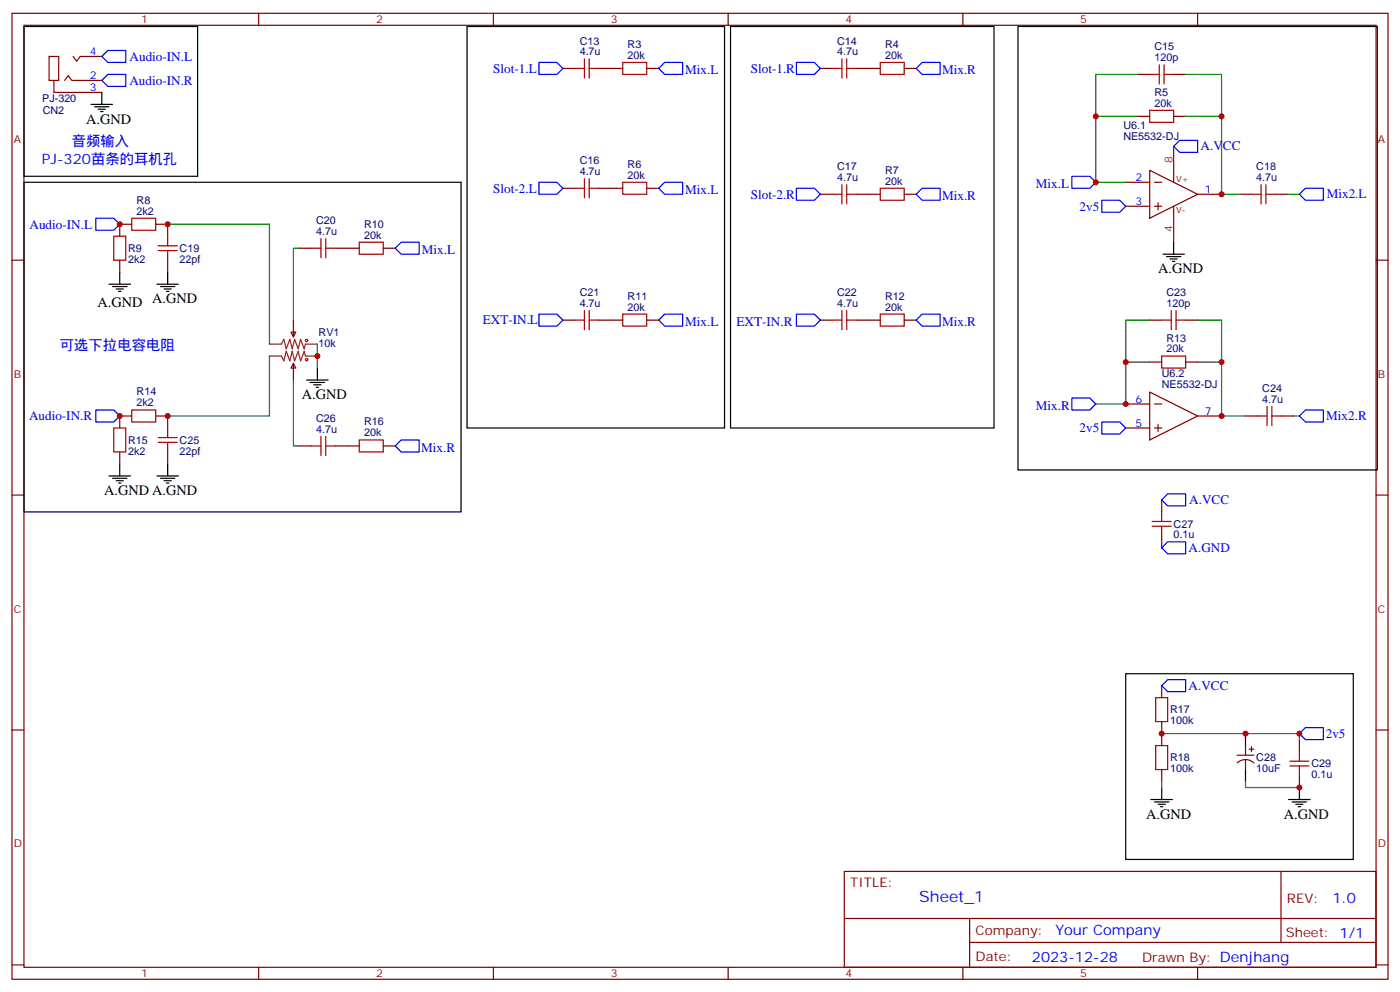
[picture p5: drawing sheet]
<svg xmlns="http://www.w3.org/2000/svg" width="412mm" height="292mm" viewBox="0 0 412 292" stroke-linecap="round" stroke-linejoin="round" font-family="sans-serif">
<g fill="none" stroke="#870000" stroke-width=".35">
<path d="M3.5 3.9h405.4v284.4h-405.4zM7.1 7.4h398.2v277.3h-398.2zM14.5 16.6h2.8v7.1h-2.8zM21.5 16.6l1.1 1.4 1-1.4h6.4M76.2 3.9v3.5M145.3 3.9v3.5M214.5 3.9v3.5M283.6 3.9v3.5M352.8 3.9v3.5M15.9 23.7v3.5h14.1M19 23.7l1.1-1.4 1.1 1.4h8.8M165.8 20.1h3.5"/>
<path d="M176.4 20.1h7M190.5 20.1h3.5M241.7 20.1h3.5M252.2 20.1h7.1M266.3 20.1h3.6M335.1 34.3h3.6M335.1 21.9h3.6M345.7 34.3h3.5M345.7 21.9h3.5M165.8 55.4h3.5M176.4 55.4h7M190.5 55.4h3.5"/>
<path d="M241.7 57.2h3.5M252.2 57.2h7.1M266.3 57.2h3.6M331.6 53.7h7.1M338.7 50.1l14.1 7.1-14.1 7zM340.1 53.7h2.1M341.1 59.7v2.1M345.7 50.1v3.6M352.8 57.2h7M365.1 57.2h3.6M375.7 57.2h3.5M3.5 76.6h3.6"/>
<path d="M35.3 76.6v3.5M38.8 66h-3.5v3.5M45.9 66h3.5v3.5M49.4 76.6v3.5M88.2 73.1h3.5M98.8 73.1h7M112.9 73.1h3.5M331.6 60.7h7.1M340.1 60.7h2.1M345.7 60.7v3.5M405.3 76.6h3.6M85.7 97.8h1.4l-.7 1.4z"/>
<path d="M86.4 94.2v5M165.8 94.2h3.5M176.4 94.2h7M190.5 94.2h3.5M241.7 94.2h3.5M252.2 94.2h7.1M266.3 94.2h3.6M338.7 94.2h3.5M349.2 94.2h3.6M86.4 106.9l.7 1.4h-1.4zM86.4 106.9v5M331.6 118.9h7.1"/>
<path d="M338.7 115.4l14.1 7-14.1 7.1zM338.7 106.6h3.5M340.1 118.9h2.1M349.2 106.6h3.6M35.3 133v3.6M38.8 122.4h-3.5v3.6M45.9 122.4h3.5v3.6M49.4 133v3.6M88.2 131.3h3.5M98.8 131.3h7M112.9 131.3h3.5M331.6 126h7.1"/>
<path d="M340.1 126h2.1M341.1 124.9v2.1M352.8 122.4h7M366.9 122.4h3.5M377.5 122.4h3.5M3.5 145.7h3.6M342.2 147.1v3.6M342.2 157.7v3.6M405.3 145.7h3.6M3.5 214.9h3.6M342.2 201.8v3.6M342.2 212.4v7.1"/>
<path d="M366.9 219.5v2.8M368.7 219.8v1.4M382.8 217.7v3.5M405.3 214.9h3.6M342.2 226.5v3.5M364.4 222.3h5M364.5 224.6a3.5 3.5 0 0 1 4.9 0M366.9 223.7v2.8M367.9 220.5h1.5M382.8 228.3v3.5M248.7 256.5h156.6v28.2h-156.6zM377.3 256.5v20.9"/>
<path d="M248.7 270.4h156.5M285.6 277.4h119.6M285.6 270.4v14.1M3.5 284h3.6M76.2 284.7v3.6M145.3 284.7v3.6M214.5 284.7v3.6M283.6 284.7v3.6M352.8 284.7v3.6M405.3 284h3.6"/>
</g>
<g fill="none" stroke="#000" stroke-width=".35">
<path d="M7.1 7.8h51.1v44.1h-51.1zM137.6 7.8h75.8v118.2h-75.8zM215.2 7.8h77.6v118.2h-77.6zM299.9 7.8h105.8v130.5h-105.8zM26.8 30.7h6.4M27.9 31.4h4.2M28.9 32.1h2.1M29.6 32.8h.7M30 27.2v3.5M7.1 53.7h128.7v97h-128.7zM342.5 74.8h6.4M343.6 75.5h4.2"/>
<path d="M344.7 76.2h2.1M345.4 76.9h.7M345.7 71.3v3.5M32.1 83.6h6.4M33.2 84.3h4.2M34.2 85.1h2.1M34.9 85.8h.7M35.3 80.1v3.5M46.2 83.6h6.4M47.3 84.3h4.2M48.3 85.1h2.1M49 85.8h.7"/>
<path d="M49.4 80.1v3.5M90.3 111.9h6.4M91.4 112.6h4.2M92.4 113.3h2.1M93.1 114h.7M93.5 108.3v3.6M35.3 136.6v3.5M49.4 136.6v3.5M32.1 140.1h6.4M33.2 140.8h4.2M34.2 141.5h2.1M34.9 142.2h.7"/>
<path d="M46.2 140.1h6.4M47.3 140.8h4.2M48.3 141.5h2.1M49 142.2h.7M331.6 198.3h67v54.7h-67zM366.9 215.9v3.6M339 235.3h6.4M340.1 236h4.2M341.1 236.7h2.2M341.8 237.5h.7M342.2 231.8v3.5M366.9 226.5v3.5"/>
<path d="M379.6 235.3h6.3M380.6 236h4.3M381.7 236.7h2.1M382.4 237.5h.7M382.8 231.8v3.5"/>
</g>
<g fill="none" stroke="#008700" stroke-width=".35">
<path d="M335.1 34.3h-12.3v19.4h8.8M335.1 21.9h-12.3v12.4M349.2 34.3h10.6v22.9h5.3M349.2 21.9h10.6v12.4M379.2 57.2h3.6M49.4 66h30v35.3M88.2 73.1h-1.8v21.1M338.7 94.2h-7.1v24.7h-8.8M352.8 94.2h7v12.4M79.4 104.8v17.6h-30M86.4 111.9v19.4h1.8M93.5 101.3v7"/>
<path d="M331.6 106.6h7.1M352.8 106.6h7v15.8h7.1M381 122.4h1.8M342.2 215.9h40.6v1.8M342.2 230v1.8M366.9 230v1.8h15.9"/>
</g>
<g fill="none" stroke="#a10000" stroke-width=".35">
<path d="M172.2 17.3v5.7M173.6 17.3v5.7M183.4 18.4h7.1v3.5h-7.1zM248 17.3v5.7M249.4 17.3v5.7M259.3 18.4h7v3.5h-7zM341.5 19.1v5.6M342.9 19.1v5.6M169.3 20.1h2.9M173.6 20.1h2.8M245.2 20.1h2.8M249.4 20.1h2.8"/>
<path d="M338.7 32.5h7v3.5h-7zM338.7 21.9h2.8M342.9 21.9h2.8M169.3 55.4h2.9M172.2 52.6v5.6M173.6 55.4h2.8M173.6 52.6v5.6M183.4 53.7h7.1v3.5h-7.1zM245.2 57.2h2.8M248 54.4v5.6M249.4 57.2h2.8M249.4 54.4v5.6"/>
<path d="M259.3 55.4h7v3.5h-7zM368.7 57.2h2.8M371.5 54.4v5.6M372.9 57.2h2.8M372.9 54.4v5.6M33.5 69.5h3.5v7.1h-3.5zM38.8 64.2h7.1v3.6h-7.1zM46.6 73.8h5.6M46.6 72.4h5.6M49.4 69.5v2.9M49.4 73.8v2.8M91.7 73.1h2.8"/>
<path d="M94.5 70.2v5.7M96 70.2v5.7M96 73.1h2.8M105.8 71.3h7.1v3.5h-7.1zM169.3 94.2h2.9M172.2 91.4v5.6M173.6 94.2h2.8M173.6 91.4v5.6M183.4 92.5h7.1v3.5h-7.1zM245.2 94.2h2.8M248 91.4v5.6M249.4 94.2h2.8"/>
<path d="M249.4 91.4v5.6M259.3 92.5h7v3.5h-7zM342.2 94.2h2.8M345 91.4v5.6M346.4 94.2h2.8M346.4 91.4v5.6M342.2 104.8h7v3.5h-7zM373.2 119.6v5.7M374.6 119.6v5.7M33.5 126h3.5v7h-3.5zM38.8 120.7h7.1v3.5h-7.1zM46.6 130.2h5.6"/>
<path d="M46.6 128.8h5.6M49.4 126v2.8M49.4 130.2v2.8M91.7 131.3h2.8M94.5 128.4v5.7M96 131.3h2.8M96 128.4v5.7M105.8 129.5h7.1v3.5h-7.1zM370.4 122.4h2.8M374.6 122.4h2.9M339.4 154.9h5.6M339.4 153.5h5.6"/>
<path d="M342.2 150.7v2.8M342.2 154.9v2.8M340.4 205.4h3.6v7h-3.6zM340.4 219.5h3.6v7h-3.6zM379.9 225.5h5.7M379.9 224h5.7M382.8 221.2v2.8M382.8 225.5v2.8"/>
<circle cx="90.3" cy="105.9" r=".35"/>
<circle cx="90.3" cy="100.2" r=".35"/>
</g>
<g fill="none" stroke="#00f" stroke-width=".35">
<path d="M30 16.6l1.7-1.7h5.3v3.5h-5.3zM158.7 18.4h5.3l1.8 1.7-1.8 1.8h-5.3zM234.6 18.4h5.3l1.8 1.7-1.8 1.8h-5.3zM271.6 18.4h5.3v3.5h-5.3l-1.7-1.8zM30 23.7l1.7-1.8h5.3v3.5h-5.3zM194 20.1l1.8-1.7h5.3v3.5h-5.3zM158.7 53.7h5.3l1.8 1.7-1.8 1.8h-5.3zM195.8 53.7h5.3v3.5h-5.3l-1.8-1.8zM234.6 55.4h5.3l1.8 1.8-1.8 1.7h-5.3zM271.6 55.4h5.3v3.5h-5.3l-1.7-1.7zM315.7 51.9h5.3l1.8 1.8-1.8 1.7h-5.3zM324.6 58.9h5.2l1.8 1.8-1.8 1.8h-5.2z"/>
<path d="M345.7 43.1l1.8-1.8h5.3v3.5h-5.3zM384.5 55.4h5.3v3.5h-5.3l-1.7-1.7zM28.2 64.2h5.3l1.8 1.8-1.8 1.8h-5.3zM118.2 71.3h5.3v3.5h-5.3l-1.8-1.7zM158.7 92.5h5.3l1.8 1.7-1.8 1.8h-5.3zM195.8 92.5h5.3v3.5h-5.3l-1.8-1.8zM234.6 92.5h5.3l1.8 1.7-1.8 1.8h-5.3zM271.6 92.5h5.3v3.5h-5.3l-1.7-1.8zM315.7 117.2h5.3l1.8 1.7-1.8 1.8h-5.3zM28.2 120.7h5.3l1.8 1.7-1.8 1.8h-5.3zM118.2 129.5h5.3v3.5h-5.3l-1.8-1.7zM324.6 124.2h5.2l1.8 1.8-1.8 1.7h-5.2z"/>
<path d="M384.5 120.7h5.3v3.5h-5.3l-1.7-1.8zM344 145.4h5.2v3.5h-5.2l-1.8-1.8zM342.2 161.3l1.8-1.8h5.2v3.5h-5.2zM342.2 201.8l1.8-1.7h5.2v3.5h-5.2zM384.5 214.2h5.3v3.5h-5.3l-1.7-1.8z"/>
</g>
<path d="M345.7 43.1v7M345.7 64.2v7.1" fill="none" stroke="#f00" stroke-width=".35"/>
<path d="M79.4 101.3h3.5l.7-1.4 .7 2.8 1.1-2.8 .7 2.8 .7-2.8 1 2.8 .7-2.8 1.1 2.8 .4-1.4h3.5M79.4 104.8h3.5l.7 1.4 .7-2.8 1.1 2.8 .7-2.8 .7 2.8 1-2.8 .7 2.8 1.1-2.8 .4 1.4h3.5" fill="none" stroke="#8c2424" stroke-width=".35"/>
<g fill="#c00">
<circle cx="359.8" cy="122.4" r=".88"/>
<circle cx="359.8" cy="106.6" r=".88"/>
<circle cx="359.8" cy="57.2" r=".88"/>
<circle cx="322.8" cy="34.3" r=".88"/>
<circle cx="359.8" cy="34.3" r=".88"/>
<circle cx="35.3" cy="122.4" r=".88"/>
<circle cx="49.4" cy="122.4" r=".88"/>
<circle cx="49.4" cy="66" r=".88"/>
<circle cx="35.3" cy="66" r=".88"/>
<circle cx="93.5" cy="104.8" r=".88"/>
<circle cx="322.8" cy="53.7" r=".88"/>
<circle cx="331.6" cy="106.6" r=".88"/>
<circle cx="331.6" cy="118.9" r=".88"/>
<circle cx="342.2" cy="215.9" r=".88"/>
<circle cx="382.8" cy="215.9" r=".88"/>
<circle cx="366.9" cy="215.9" r=".88"/>
<circle cx="382.8" cy="231.8" r=".88"/>
</g>
<text font-size="4.6" fill="#00f" x="270.8" y="265.5">Sheet_1</text>
<g font-size="4.2">
<text x="25.4" y="36.4">A.GND</text>
<text x="341.1" y="80.5">A.GND</text>
<text x="44.8" y="89.3">A.GND</text>
<text x="28.7" y="90.3">A.GND</text>
<text x="88.9" y="117.5">A.GND</text>
<text x="30.7" y="145.7">A.GND A.GND</text>
<text x="337.6" y="241">A.GND</text>
<text x="378.2" y="241">A.GND</text>
</g>
<g font-size="4.2" fill="#00f">
<text x="21.2" y="43.1">音频输入</text>
<text x="12.3" y="48.4">PJ-320苗条的耳机孔</text>
<text x="17.6" y="103">可选下拉电容电阻</text>
<text x="392.5" y="265.8">1.0</text>
<text x="310.9" y="275.3">Your Company</text>
<text x="304" y="283.1">2023-12-28</text>
</g>
<g font-size="3.9" fill="#00f">
<text x="38.2" y="17.9">Audio-IN.L</text>
<text x="145.3" y="21.5">Slot-1.L</text>
<text x="201.8" y="21.9">Mix.L</text>
<text x="221.2" y="21.4">Slot-1.R</text>
<text x="277.5" y="21.9">Mix.R</text>
<text x="38.1" y="24.9">Audio-IN.R</text>
<text x="353.7" y="44.3">A.VCC</text>
<text x="145.3" y="56.8">Slot-2.L</text>
<text x="201.8" y="57.2">Mix.L</text>
<text x="221.2" y="58.5">Slot-2.R</text>
<text x="277.5" y="58.9">Mix.R</text>
<text x="305.2" y="55.4">Mix.L</text>
<text x="390.8" y="58.4">Mix2.L</text>
<text x="318" y="62">2v5</text>
<text x="8.7" y="67.3">Audio-IN.L</text>
<text x="124.2" y="74.8">Mix.L</text>
<text x="142.2" y="95.5">EXT-IN.L</text>
<text x="201.8" y="96">Mix.L</text>
<text x="217" y="96">EXT-IN.R</text>
<text x="277.5" y="96">Mix.R</text>
<text x="8.5" y="123.7">Audio-IN.R</text>
<text x="305.2" y="120.7">Mix.R</text>
<text x="390.7" y="123.7">Mix2.R</text>
<text x="318" y="127.2">2v5</text>
<text x="124" y="133">Mix.R</text>
<text x="350.3" y="148.4">A.VCC</text>
<text x="350.1" y="162.5">A.GND</text>
<text x="350.1" y="203">A.VCC</text>
<text x="390.5" y="217.2">2v5</text>
</g>
<g font-size="3.9" fill="#800">
<text x="250.5" y="261.1">TITLE:</text>
<text x="379.1" y="265.8">REV:</text>
<text x="287.4" y="275.3">Company:</text>
<text x="378.7" y="275.9">Sheet: 1/1</text>
<text x="287.4" y="283">Date:</text>
<text x="336.4" y="283.1">Drawn By: Denjhang</text>
</g>
<g font-size="3.2" fill="#800">
<text x="41.6" y="6.9">1</text>
<text x="110.8" y="6.9">2</text>
<text x="179.9" y="6.9">3</text>
<text x="249.1" y="6.9">4</text>
<text x="318.2" y="6.9">5</text>
<text x="4.1" y="42">A</text>
<text x="405.9" y="42">A</text>
<text x="4.1" y="111.2">B</text>
<text x="405.9" y="111.2">B</text>
<text x="4.1" y="180.3">C</text>
<text x="405.9" y="180.3">C</text>
<text x="4.1" y="249.4">D</text>
<text x="405.9" y="249.4">D</text>
<text x="41.6" y="287.7">1</text>
<text x="110.8" y="287.7">2</text>
<text x="179.9" y="287.7">3</text>
<text x="249.1" y="287.7">4</text>
<text x="318.2" y="287.7">5</text>
</g>
<g font-size="3.2" fill="#00f">
<text x="26.5" y="16.3">4</text>
<text x="26.5" y="23.3">2</text>
<text x="26.5" y="26.8">3</text>
<text x="334.5" y="53.3">2</text>
<text x="354.9" y="56.8">1</text>
<text x="334.5" y="60.4">3</text>
<text x="334.5" y="118.6">6</text>
<text x="334.5" y="125.6">5</text>
<text x="354.9" y="122.1">7</text>
</g>
<g font-size="3.2" fill="#000080">
<text x="170.8" y="16.3">4.7u</text>
<text x="170.8" y="13.1">C13</text>
<text x="184.9" y="17.3">20k</text>
<text x="184.9" y="14.1">R3</text>
<text x="246.6" y="16.3">4.7u</text>
<text x="246.6" y="13.1">C14</text>
<text x="260.7" y="17.3">20k</text>
<text x="260.7" y="14.1">R4</text>
<text x="340.1" y="14.9">C15</text>
<text x="340.1" y="18">120p</text>
<text x="340.1" y="28.3">R5</text>
<text x="12.4" y="30.1">PJ-320</text>
<text x="12.6" y="33.7">CN2</text>
<text x="340.1" y="31.4">20k</text>
<text x="330.9" y="41.3">NE5532-DJ</text>
<text x="330.9" y="38.1">U6.1</text>
<text x="170.8" y="51.5">4.7u</text>
<text x="170.8" y="48.4">C16</text>
<text x="184.9" y="52.6">20k</text>
<text x="184.9" y="49.4">R6</text>
<text x="246.6" y="53.3">4.7u</text>
<text x="246.6" y="50.2">C17</text>
<text x="260.7" y="51.1">R7</text>
<text x="370.1" y="53.3">4.7u</text>
<text x="370.1" y="50.2">C18</text>
<text x="40.2" y="60">R8</text>
<text x="260.7" y="54.4">20k</text>
<text x="40.2" y="63.2">2k2</text>
<text x="93.1" y="69.2">4.7u</text>
<text x="93.1" y="66.1">C20</text>
<text x="107.3" y="70.2">20k</text>
<text x="107.3" y="67">R10</text>
<text x="37.7" y="77.4">2k2</text>
<text x="37.7" y="74.2">R9</text>
<text x="52.9" y="77.4">22pf</text>
<text x="52.9" y="74.2">C19</text>
<text x="170.8" y="87.2">C21</text>
<text x="184.9" y="88.2">R11</text>
<text x="246.6" y="87.2">C22</text>
<text x="260.7" y="88.2">R12</text>
<text x="343.6" y="87.2">C23</text>
<text x="170.8" y="90.3">4.7u</text>
<text x="184.9" y="91.4">20k</text>
<text x="246.6" y="90.3">4.7u</text>
<text x="260.7" y="91.4">20k</text>
<text x="343.6" y="90.3">120p</text>
<text x="93.8" y="98.9">RV1</text>
<text x="343.6" y="100.6">R13</text>
<text x="93.8" y="102">10k</text>
<text x="343.6" y="103.8">20k</text>
<text x="342.2" y="111.1">U6.2</text>
<text x="40.2" y="119.6">2k2</text>
<text x="40.2" y="116.4">R14</text>
<text x="342.2" y="114.3">NE5532-DJ</text>
<text x="371.8" y="118.6">4.7u</text>
<text x="371.8" y="115.4">C24</text>
<text x="93.1" y="124.3">C26</text>
<text x="107.3" y="125.2">R16</text>
<text x="37.7" y="130.7">R15</text>
<text x="52.9" y="130.7">C25</text>
<text x="93.1" y="127.4">4.7u</text>
<text x="107.3" y="128.4">20k</text>
<text x="37.7" y="133.8">2k2</text>
<text x="52.9" y="133.8">22pf</text>
<text x="345.7" y="155.3">C27</text>
<text x="345.7" y="158.5">0.1u</text>
<text x="344.7" y="213.2">100k</text>
<text x="344.7" y="210">R17</text>
<text x="344.7" y="227.4">100k</text>
<text x="344.7" y="224.1">R18</text>
<text x="370.1" y="227.3">10uF</text>
<text x="370.1" y="224.1">C28</text>
<text x="386.3" y="225.9">C29</text>
<text x="386.3" y="229.1">0.1u</text>
</g>
<g font-size="3.2" fill="#f00">
<text x="345.4" y="48" transform="rotate(-90 345.4 48)">8</text>
<text x="345.4" y="68.4" transform="rotate(-90 345.4 68.4)">4</text>
</g>
<g font-size="2.5" fill="#800">
<text x="346.4" y="53.7">V+</text>
<text x="346.4" y="62.8">V-</text>
</g>
</svg>
